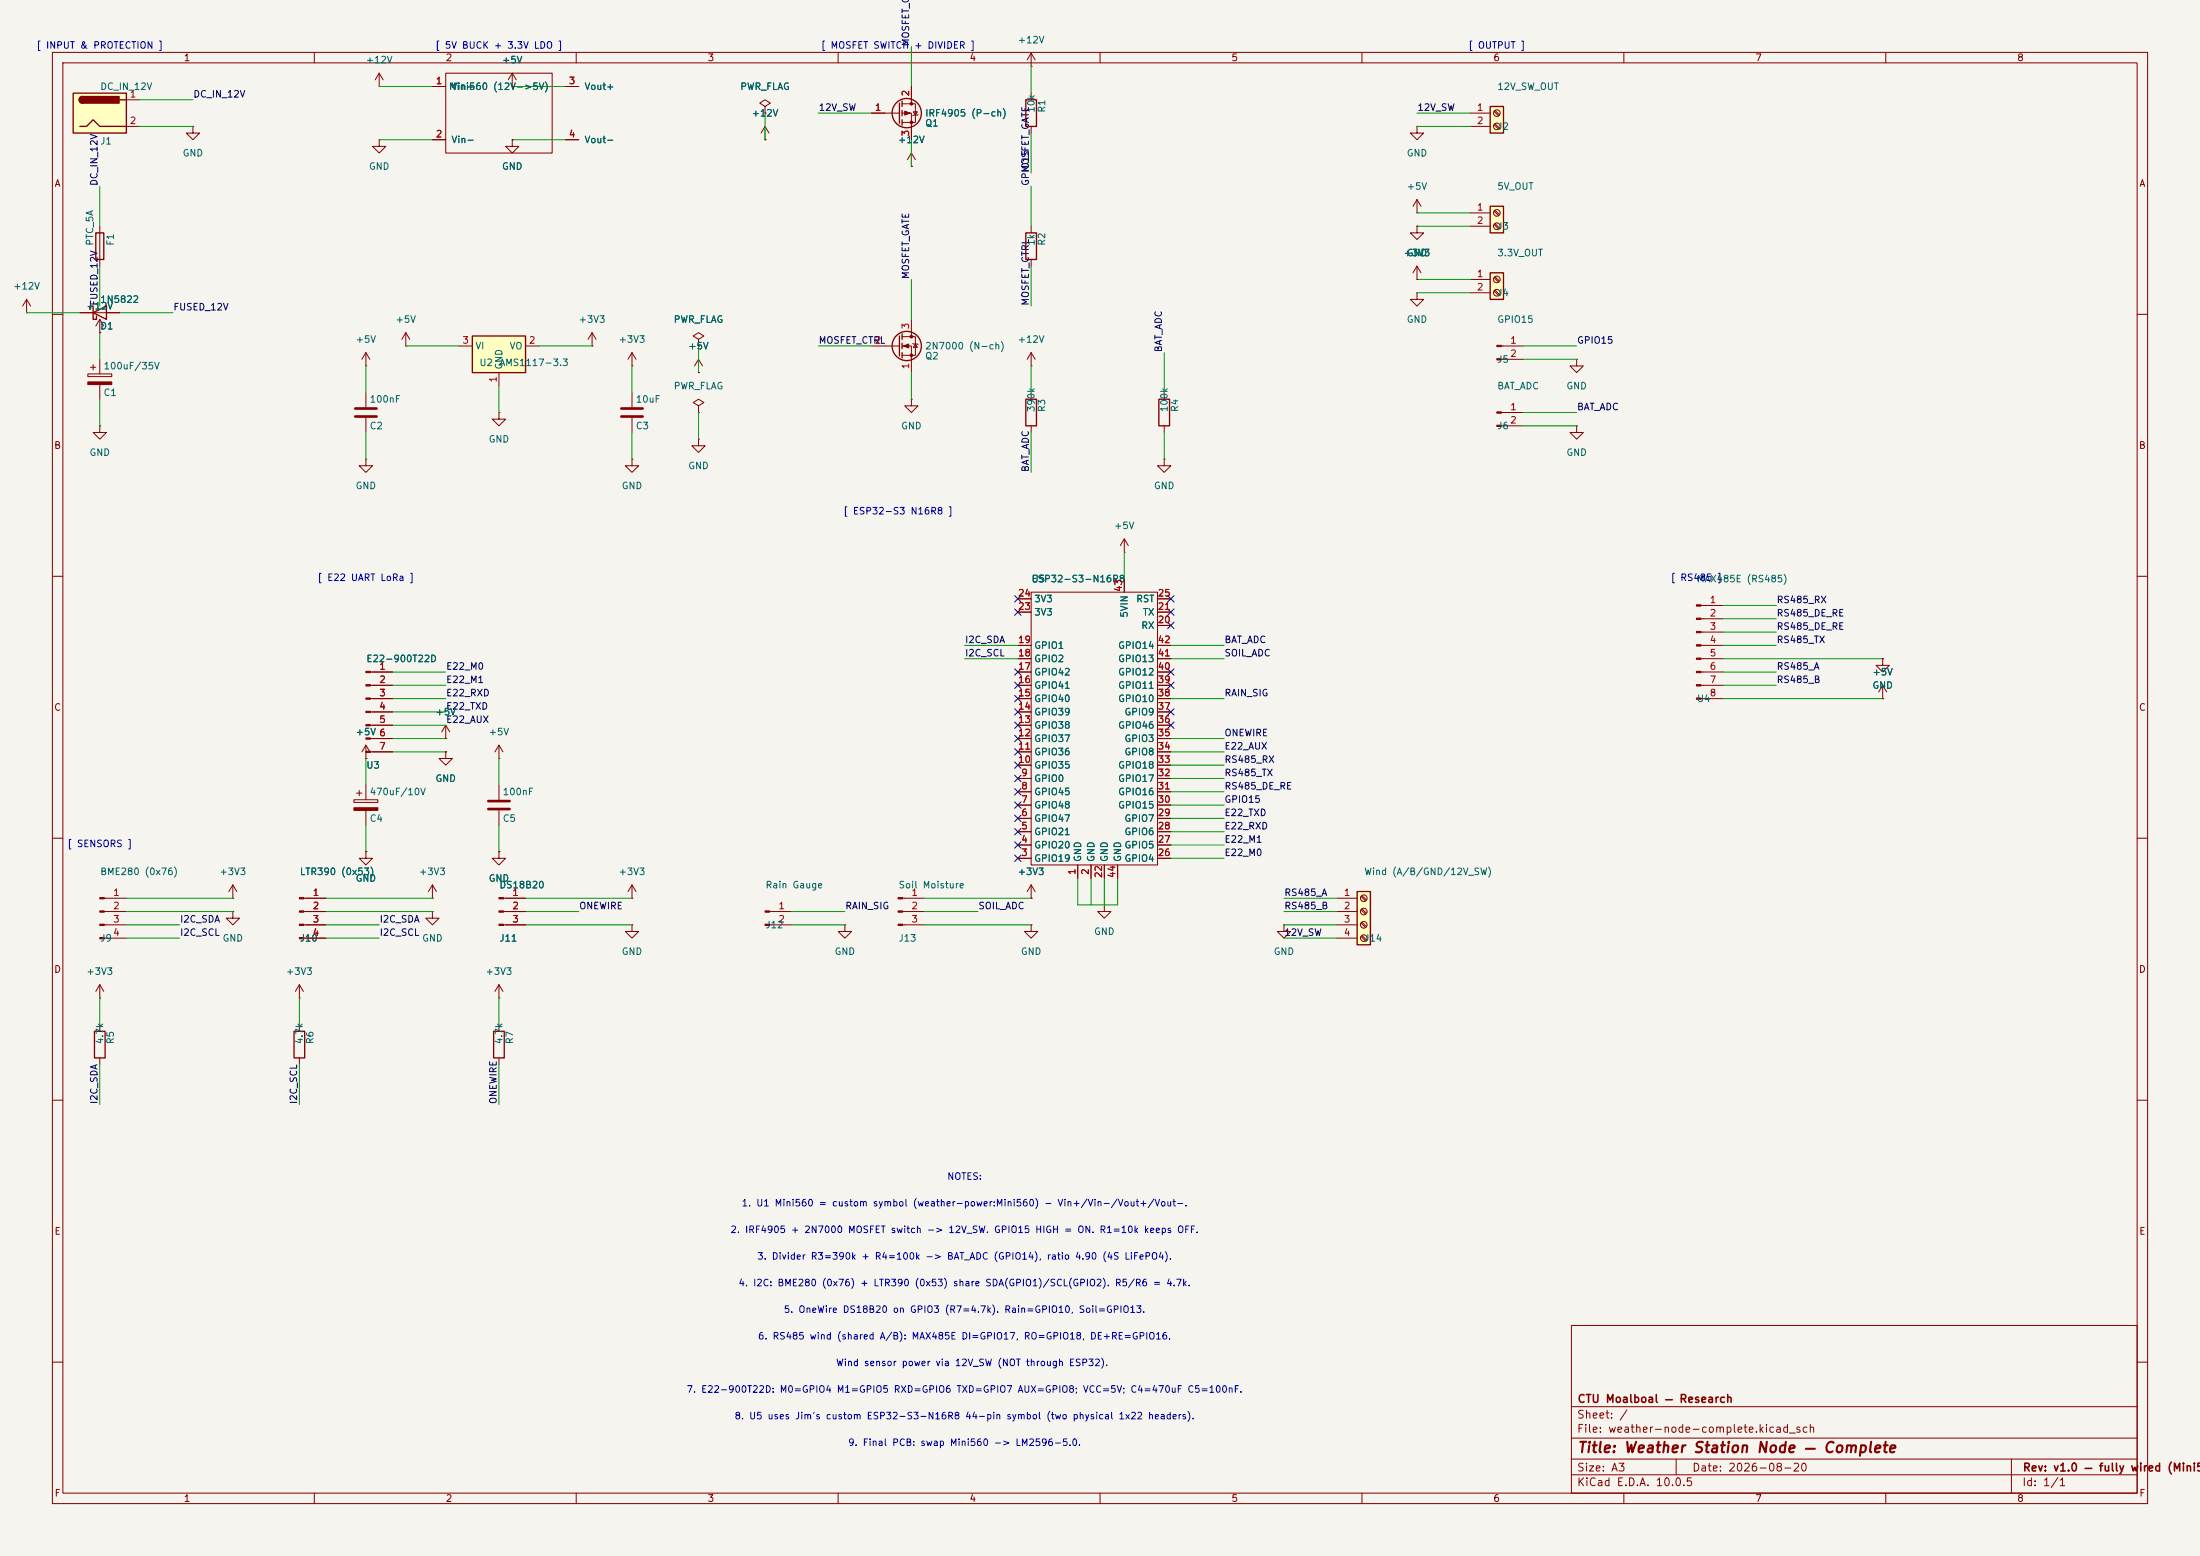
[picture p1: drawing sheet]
<svg xmlns="http://www.w3.org/2000/svg" width="420mm" height="297mm" viewBox="0 0 420 297" stroke-linecap="round" stroke-linejoin="round" font-family="sans-serif">
<path d="M0 0h420v297h-420z" fill="#f5f4ef" stroke="#f5f4ef" stroke-width=".19"/>
<g fill="none" stroke="#840000" stroke-width=".19">
<path d="M10 10h400v277h-400zM12 12h396v273h-396zM60 10v2M72.4 16.5h.1M72.4 14l-.8 1.2M72.4 14l.8 1.2M72.4 14v2.5M97.8 16.5h.1M97.8 14l-.8 1.2M97.8 14l.8 1.2M97.8 14v2.5M110 10v2"/>
<path d="M160 10v2M172.2 19.8h2.6v3.6h-2.6M174 16.5v3.3M210 10v2M260 10v2M310 10v2M360 10v2M72.4 26.7v1.2h1.3l-1.3 1.3-1.3-1.3h1.3M72.4 26.7h.1M97.8 26.7v1.2h1.3l-1.3 1.3-1.3-1.3h1.3M97.8 26.7h.1M146 26.7h.1"/>
<path d="M146 20.3l1.1-.6-1.1-.6-1 .6 1 .6v1.3M146 21.6h.1M146 24.1l-.7 1.3M146 24.1l.8 1.3M146 24.1v2.6M166.4 21.6h5.3M172.2 21.6h1.8v5.1M174 31.8h.1M174 29.2v2.6M174 29.2l-.8 1.3M174 29.2l.8 1.3M174.4 21.3h.7l-.3 .7z"/>
<path d="M175.3 21.8l-1.1 .3M5.1 59.7h.1M5.1 57.2l-.8 1.2M5.1 57.2l.7 1.2M5.1 57.2v2.5M15.2 59.7h7.7M19 43.2v7.6M10 60h2M16.8 71.4h4.5v.5h-4.5zM17.3 70.1h1M17.8 69.6v1M19 63.5h.1"/>
<path d="M19 61v2.5M19 68.6v2.8M19 73.4v2.8M19 61l-.7 1.2M19 61l.8 1.2M120.6 74.9v2.8M120.6 79.8v2.8M166.4 66h5.3M172.2 64.3h2.6v3.5h-2.6M172.2 66h1.8v5.1M174 76.2v1.3h1.3l-1.3 1.2-1.3-1.2h1.3M174 76.2h.1"/>
<path d="M174 61v3.3M174.2 65.5l1.1 .3M174.8 65.7l.3 .6h-.7zM196.8 74.9v1.3M222.2 74.9v1.3M408 60h2M120.6 87.6v1.3h1.3l-1.3 1.3-1.2-1.3h1.2M120.6 87.6h.1M133.3 83.8v1.3h1.3l-1.3 1.3-1.2-1.3h1.2M133.3 83.8h.1M196.8 81.3v1.3M222.2 87.6v1.3h1.3l-1.3 1.3-1.2-1.3h1.2"/>
<path d="M222.2 87.6h.1M222.2 81.3v1.3M10 110h2M214.6 105.4h.1M214.6 102.9l-.7 1.2M214.6 102.9l.8 1.2M214.6 102.9v2.5M408 110h2M10 160h2M408 160h2M10 210h2M408 210h2"/>
<path d="M300 253h108v32h-108zM10 260h2M300 278.5h108M300 274.5h108M300 268.5h108M320 278.5v3M384 278.5v6.5M408 260h2M60 285v2M110 285v2M160 285v2M210 285v2"/>
<path d="M260 285v2M300 281.5h108M310 285v2M360 285v2"/>
</g>
<g fill="none" stroke="#840000" stroke-width=".25">
<path d="M171.7 19.7v3.8M172.2 19.3v1M172.2 21.1v1M172.2 22.9v1M17.1 59.1v-.7h.7v2.6h.6v-.7M17.8 59.7l2.5-1.3v2.6zM18.3 44.5h1.5v5h-1.5zM171.7 64.1v3.8M172.2 63.8v1M172.2 65.5v1M172.2 67.3v1M195.8 76.2h2.1v5.1h-2.1z"/>
<path d="M221.2 76.2h2.1v5.1h-2.1z"/>
<circle cx="173.1" cy="21.6" r="2.79"/>
<circle cx="173.1" cy="66" r="2.79"/>
</g>
<g fill="#840000" stroke="#840000" stroke-width=".19">
<path d="M172.7 21.2l1 .4-1 .4z"/>
<path d="M172.5 66l1-.3v.7z"/>
<path d="M16.8 72.9h4.5v.5h-4.5z"/>
<circle cx="174" cy="19.8" r=".25"/>
<circle cx="174" cy="23.4" r=".25"/>
<circle cx="174" cy="64.3" r=".25"/>
<circle cx="174" cy="67.8" r=".25"/>
</g>
<path d="M118.6 78h4.1M118.6 79.5h4.1" fill="none" stroke="#840000" stroke-width=".51"/>
<path d="M259.1 170.2h2.5v10.1h-2.5z" fill="#ffffc2"/>
<path d="M259.1 170.2h2.5v10.1h-2.5z" fill="none" stroke="#840000" stroke-width=".25"/>
<g fill="none" stroke="#840000" stroke-width=".19">
<path d="M82.5 16.5h2.6M85.1 14h20.3v15.2h-20.3zM107.9 16.5h2.6M36.8 24.1v1.3h1.3l-1.3 1.3-1.2-1.3h1.2M36.8 24.1h.1M82.5 26.7h2.6M107.9 26.7h2.6M255.3 171.5h3.8M255.3 174h3.8M255.3 176.5h3.8M255.3 179.1h3.8M259.8 171.1l.9 .9"/>
<path d="M259.8 173.7l.9 .8M259.8 176.2l.9 .8M259.8 178.7l.9 .9M260 170.9l.9 .9M260 173.5l.9 .8M260 176l.9 .9M260 178.6l.9 .8"/>
<circle cx="260.3" cy="176.5" r=".63"/>
<circle cx="260.3" cy="171.4" r=".63"/>
<circle cx="260.3" cy="174" r=".63"/>
<circle cx="260.3" cy="179.1" r=".63"/>
</g>
<path d="M14 17.8h10.1v7.6h-10.1z" fill="#ffffc2"/>
<path d="M14 17.8h10.1v7.6h-10.1zM15.7 18.4a.64 .64 0 0 0-.6 .7 .64 .64 0 0 0 .6 .6M22.9 19.1h1.2M15.2 24.1h1.3l1.3-1.2 1.2 1.2h5.1M94.2 196.9h2.1v5h-2.1z" fill="none" stroke="#840000" stroke-width=".25"/>
<g fill="#840000" stroke="#840000" stroke-width=".25">
<path d="M15.3 18.6l.4-.2v1.3a.63 .63 0 0 1-.5-.4 .63 .63 0 0 1 .1-.7z"/>
<path d="M15.7 18.4h7v1.3h-7z"/>
</g>
<g fill="none" stroke="#840000" stroke-width=".19">
<path d="M24.1 19.1h2.6M24.1 24.1h2.6M270.5 38.1l-.8 1.3M270.5 38.1l.8 1.3M270.5 38.1v2.5M270.5 43.2v1.3h1.3l-1.3 1.2-1.3-1.2h1.3M270.5 43.2h.1M270.5 40.6h.1M82.5 171.5h.1M82.5 174v1.3h1.3l-1.3 1.2-1.2-1.2h1.2M82.5 174h.1M82.5 168.9l-.7 1.3"/>
<path d="M82.5 168.9l.8 1.3M82.5 168.9v2.6M120.6 171.5h.1M120.6 168.9l-.7 1.3M120.6 168.9l.8 1.3M120.6 168.9v2.6M196.8 176.5v1.3h1.3l-1.3 1.3-1.2-1.3h1.2M196.8 176.5h.1M210.8 172.7v1.3h1.3l-1.3 1.3-1.3-1.3h1.3M210.8 172.7h.1M57.1 190.5h.1M57.1 188l-.7 1.2"/>
<path d="M57.1 188l.8 1.2M57.1 188v2.5M95.2 195.6v1.3M95.2 201.9v1.3"/>
</g>
<path d="M284.5 39.4h2.5v5.1h-2.5z" fill="#ffffc2"/>
<path d="M284.5 39.4h2.5v5.1h-2.5z" fill="none" stroke="#840000" stroke-width=".25"/>
<g fill="none" stroke="#840000" stroke-width=".19">
<path d="M270.5 55.9v1.3h1.3l-1.3 1.2-1.3-1.2h1.3M270.5 55.9h.1M270.5 53.3h.1M270.5 50.8l-.8 1.3M270.5 50.8l.8 1.3M270.5 50.8v2.5M280.7 40.6h3.8M280.7 43.2h3.8M285.2 40.3l.9 .8M285.2 42.8l.9 .9M285.4 40.1l.9 .9M285.4 42.7l.9 .8"/>
<circle cx="285.7" cy="43.2" r=".63"/>
<circle cx="285.7" cy="40.6" r=".63"/>
</g>
<path d="M284.5 52.1h2.5v5.1h-2.5z" fill="#ffffc2"/>
<path d="M284.5 52.1h2.5v5.1h-2.5z" fill="none" stroke="#840000" stroke-width=".25"/>
<g fill="none" stroke="#840000" stroke-width=".19">
<path d="M270.5 24.1v1.3h1.3l-1.3 1.3-1.3-1.3h1.3M270.5 24.1h.1M280.7 53.3h3.8M280.7 55.9h3.8M285.2 53l.9 .8M285.2 55.5l.9 .9M285.4 52.8l.9 .9M285.4 55.4l.9 .8M286.6 66h4.2M286.6 68.6h4.2M286.6 78.7h4.2M301 68.6v1.3h1.3l-1.3 1.2-1.3-1.2h1.3"/>
<path d="M301 68.6h.1M286.6 81.3h4.2M301 81.3v1.3h1.3l-1.3 1.2-1.3-1.2h1.3M301 81.3h.1"/>
<circle cx="285.7" cy="55.9" r=".63"/>
<circle cx="285.7" cy="53.3" r=".63"/>
</g>
<g fill="#840000" stroke="#840000" stroke-width=".19">
<path d="M285.7 65.9h.9v.3h-.9z"/>
<path d="M285.7 68.5h.9v.2h-.9z"/>
<path d="M285.7 78.6h.9v.3h-.9z"/>
<path d="M285.7 81.2h.9v.2h-.9z"/>
</g>
<path d="M284.5 20.3h2.5v5.1h-2.5z" fill="#ffffc2"/>
<path d="M195.8 19.1h2.1v5h-2.1zM284.5 20.3h2.5v5.1h-2.5zM195.8 44.5h2.1v5h-2.1zM18 196.9h2.1v5h-2.1zM56.1 196.9h2.1v5h-2.1z" fill="none" stroke="#840000" stroke-width=".25"/>
<g fill="none" stroke="#840000" stroke-width=".19">
<path d="M196.8 12.7h.1M196.8 10.2v2.5M196.8 17.8v1.3M196.8 10.2l-.7 1.2M196.8 10.2l.8 1.2M196.8 24.1v1.3M280.7 21.6h3.8M280.7 24.1h3.8M285.2 21.3l.9 .8M285.2 23.8l.9 .8M285.4 21.1l.9 .8M285.4 23.6l.9 .9"/>
<path d="M196.8 43.2v1.3M196.8 49.5v1.3M69.8 69.9h.1M69.8 67.3v2.6M69.8 67.3l-.7 1.3M69.8 67.3l.8 1.3M77.5 66h.1M77.5 63.5l-.8 1.3M77.5 63.5l.7 1.3M77.5 63.5v2.5M95.2 78.7v1.3h1.3l-1.3 1.3-1.2-1.3h1.2M95.2 78.7h.1"/>
<path d="M113 66h.1M113 63.5l-.7 1.3M113 63.5l.8 1.3M113 63.5v2.5M120.6 69.9h.1M120.6 67.3l-.7 1.3M120.6 67.3l.8 1.3M120.6 67.3v2.6M133.3 64.8l1.1-.7-1.1-.6-1 .6 1 .7v1.2M133.3 66h.1M133.3 71.1h.1M133.3 77.5l1.1-.7-1.1-.6-1 .6 1 .7v1.2"/>
<path d="M133.3 78.7h.1M133.3 68.6l-.7 1.3M133.3 68.6l.8 1.3M133.3 68.6v2.5M196.8 69.9h.1M196.8 67.3v2.6M196.8 67.3l-.7 1.3M196.8 67.3l.8 1.3M19 81.3v1.3h1.3l-1.3 1.2-1.2-1.2h1.2M19 81.3h.1M69.8 87.6v1.3h1.3l-1.3 1.3-1.2-1.3h1.2M69.8 87.6h.1"/>
<path d="M194.3 116.8h2.5M194.3 114.3h2.5M196.8 113h24.2v52.1h-24.2zM214.6 110.5v2.5M221 119.4h2.5M221 116.8h2.5M221 114.3h2.5M70.7 128.3h4.2M70.7 130.8h4.2M70.7 133.4h4.2M70.7 135.9h4.2M70.7 138.4h4.2"/>
<path d="M85.1 138.4l-.8 1.3M85.1 138.4l.8 1.3M85.1 138.4v2.6M194.3 128.3h2.5M194.3 130.8h2.5M194.3 133.4h2.5M194.3 135.9h2.5M194.3 138.4h2.5M194.3 125.7h2.5M194.3 123.2h2.5M221 128.3h2.5M221 130.8h2.5"/>
<path d="M221 133.4h2.5M221 135.9h2.5M221 138.4h2.5M221 125.7h2.5M221 123.2h2.5M359.4 133.4h.1M359.4 125.7v1.3h1.3l-1.3 1.3-1.3-1.3h1.3M359.4 125.7h.1M359.4 130.8l-.8 1.3M359.4 130.8l.8 1.3M359.4 130.8v2.6M67.6 152.7h4.5v.5h-4.5z"/>
<path d="M68.1 151.4h1M68.6 150.9v1M69.8 144.8h.1M69.8 142.2v2.6M69.8 149.9v2.8M69.8 154.7v2.8M69.8 142.2l-.7 1.3M69.8 142.2l.8 1.3M70.7 141h4.2M70.7 143.5h4.2M85.1 141h.1M85.1 143.5v1.3h1.3l-1.3 1.3-1.3-1.3h1.3"/>
<path d="M85.1 143.5h.1M95.2 144.8h.1M95.2 142.2l-.7 1.3M95.2 142.2l.8 1.3M95.2 142.2v2.6M95.2 149.9v2.8M95.2 154.7v2.8M194.3 141h2.5M194.3 143.5h2.5M194.3 158.8h2.5M194.3 156.2h2.5M194.3 153.7h2.5"/>
<path d="M194.3 151.1h2.5M194.3 148.6h2.5M194.3 146.1h2.5M221 141h2.5M221 143.5h2.5M221 158.8h2.5M221 156.2h2.5M221 153.7h2.5M221 151.1h2.5M221 148.6h2.5M221 146.1h2.5M19.9 171.5h4.2"/>
<path d="M19.9 174h4.2M19.9 176.5h4.2M19.9 179.1h4.2M44.4 171.5h.1M44.4 168.9l-.7 1.3M44.4 168.9l.8 1.3M44.4 168.9v2.6M58 171.5h4.2M58 174h4.2M58 176.5h4.2M58 179.1h4.2M69.8 162.6v1.2h1.3l-1.3 1.3-1.2-1.3h1.2"/>
<path d="M69.8 162.6h.1M95.2 162.6v1.2h1.3l-1.3 1.3-1.2-1.3h1.2M95.2 162.6h.1M96.1 171.5h4.2M96.1 174h4.2M96.1 176.5h4.2M120.6 176.5v1.3h1.3l-1.3 1.3-1.2-1.3h1.2M120.6 176.5h.1M146.9 174h4.2M146.9 176.5h4.2M161.3 176.5v1.3h1.3l-1.3 1.3-1.3-1.3h1.3M161.3 176.5h.1"/>
<path d="M172.3 171.5h4.2M172.3 174h4.2M172.3 176.5h4.2M194.3 163.8h2.5M194.3 161.3h2.5M196.8 171.5h.1M196.8 168.9v2.6M196.8 168.9l-.7 1.3M196.8 168.9l.8 1.3M205.7 165.1v2.5M208.3 165.1v2.5M210.8 165.1v2.5"/>
<path d="M213.4 165.1v2.5M221 163.8h2.5M221 161.3h2.5M245.1 176.5v1.3h1.3l-1.3 1.3-1.3-1.3h1.3M245.1 176.5h.1M19 190.5h.1M19 188l-.7 1.2M19 188l.8 1.2M19 188v2.5M19 195.6v1.3M57.1 195.6v1.3M19 201.9v1.3"/>
<path d="M57.1 201.9v1.3"/>
<circle cx="285.7" cy="21.6" r=".63"/>
<circle cx="285.7" cy="24.1" r=".63"/>
</g>
<g fill="#840000" stroke="#840000" stroke-width=".19">
<path d="M95.2 171.3h.9v.3h-.9z"/>
<path d="M95.2 173.9h.9v.2h-.9z"/>
<path d="M95.2 176.4h.9v.3h-.9z"/>
<path d="M171.4 171.3h.9v.3h-.9z"/>
<path d="M171.4 173.9h.9v.2h-.9z"/>
<path d="M171.4 176.4h.9v.3h-.9z"/>
<path d="M146 173.9h.9v.2h-.9z"/>
<path d="M146 176.4h.9v.3h-.9z"/>
<path d="M57.1 171.3h.9v.3h-.9z"/>
<path d="M57.1 173.9h.9v.2h-.9z"/>
<path d="M57.1 176.4h.9v.3h-.9z"/>
<path d="M57.1 178.9h.9v.3h-.9z"/>
<path d="M67.6 154.2h4.5v.5h-4.5z"/>
<path d="M19 171.3h.9v.3h-.9z"/>
<path d="M19 173.9h.9v.2h-.9z"/>
<path d="M19 176.4h.9v.3h-.9z"/>
<path d="M19 178.9h.9v.3h-.9z"/>
<path d="M69.8 128.1h.9v.3h-.9z"/>
<path d="M69.8 130.7h.9v.2h-.9z"/>
<path d="M69.8 133.2h.9v.3h-.9z"/>
<path d="M69.8 135.8h.9v.2h-.9z"/>
<path d="M69.8 138.3h.9v.3h-.9z"/>
<path d="M69.8 140.8h.9v.3h-.9z"/>
<path d="M69.8 143.4h.9v.2h-.9z"/>
</g>
<path d="M93.2 152.9h4.1M93.2 154.4h4.1" fill="none" stroke="#840000" stroke-width=".51"/>
<path d="M90.2 64.1h10.1v7h-10.1z" fill="#ffffc2"/>
<path d="M90.2 64.1h10.1v7h-10.1z" fill="none" stroke="#840000" stroke-width=".25"/>
<g fill="none" stroke="#840000" stroke-width=".19">
<path d="M82.5 16.5h2.6M97.8 16.5h.1M107.9 16.5h2.6M174 16.5v2.6M82.5 26.7h2.6M97.8 26.7h.1M107.9 26.7h2.6M146 21.6h.1M146 26.7h.1M166.4 21.6h2.5M174 31.8h.1M174 24.1v2.6"/>
<path d="M15.2 59.7h2.6M20.3 59.7h2.6M270.5 53.3h.1M270.5 43.2h.1M19 63.5h.1M69.8 74.9v2.8M69.8 79.8v2.8M87.6 66h2.6M95.2 71.1v2.6M100.3 66h2.6M133.3 71.1h.1M133.3 66h.1"/>
<path d="M194.3 116.8h2.5M194.3 114.3h2.5M214.6 110.5v2.5M221 119.4h2.5M221 116.8h2.5M221 114.3h2.5M324.7 115.6h4.2M324.7 118.1h4.2M71.1 128.3h3.8M71.1 130.8h3.8M71.1 133.4h3.8M71.1 135.9h3.8"/>
<path d="M71.1 138.4h3.8M194.3 123.2h2.5M194.3 125.7h2.5M194.3 128.3h2.5M194.3 130.8h2.5M194.3 133.4h2.5M194.3 135.9h2.5M194.3 138.4h2.5M221 123.2h2.5M221 125.7h2.5M221 128.3h2.5M221 130.8h2.5"/>
<path d="M221 133.4h2.5M221 135.9h2.5M221 138.4h2.5M324.7 120.7h4.2M324.7 123.2h4.2M324.7 125.7h4.2M324.7 128.3h4.2M324.7 130.8h4.2M324.7 133.4h4.2M359.4 125.7h.1M359.4 133.4h.1M69.8 144.8h.1"/>
<path d="M71.1 141h3.8M71.1 143.5h3.8M85.1 141h.1M85.1 143.5h.1M194.3 141h2.5M194.3 143.5h2.5M194.3 158.8h2.5M194.3 156.2h2.5M194.3 153.7h2.5M194.3 151.1h2.5M194.3 148.6h2.5M194.3 146.1h2.5"/>
<path d="M221 141h2.5M221 143.5h2.5M221 158.8h2.5M221 156.2h2.5M221 153.7h2.5M221 151.1h2.5M221 148.6h2.5M221 146.1h2.5M44.4 174v1.3h1.3l-1.3 1.2-1.2-1.2h1.2M44.4 174h.1M58.4 171.5h3.8M58.4 174h3.8"/>
<path d="M58.4 176.5h3.8M58.4 179.1h3.8M69.8 162.6h.1M95.2 162.6h.1M96.5 171.5h3.8M96.5 174h3.8M96.5 176.5h3.8M194.3 163.8h2.5M194.3 161.3h2.5M196.8 171.5h.1M205.7 165.1v2.5M208.3 165.1v2.5"/>
<path d="M210.8 165.1v2.5M213.4 165.1v2.5M221 163.8h2.5M221 161.3h2.5M95.2 190.5h.1M95.2 188v2.5M95.2 188l-.7 1.2M95.2 188l.8 1.2"/>
</g>
<g fill="#840000" stroke="#840000" stroke-width=".19">
<path d="M323.8 115.4h.9v.3h-.9z"/>
<path d="M323.8 118h.9v.2h-.9z"/>
<path d="M323.8 120.5h.9v.3h-.9z"/>
<path d="M323.8 123.1h.9v.2h-.9z"/>
<path d="M323.8 125.6h.9v.3h-.9z"/>
<path d="M323.8 128.1h.9v.3h-.9z"/>
<path d="M323.8 130.7h.9v.2h-.9z"/>
<path d="M323.8 133.2h.9v.3h-.9z"/>
</g>
<path d="M67.8 78h4.1M67.8 79.5h4.1" fill="none" stroke="#840000" stroke-width=".51"/>
<g fill="none" stroke="#009600" stroke-width=".19">
<path d="M26.7 19.1h10.1M72.4 16.5h10.1M97.8 16.5h10.1M174 8.9v7.6M196.8 12.7v5.1M19 35.6v7.6M26.7 24.1h10.1M72.4 26.7h10.1M97.8 26.7h10.1M146 21.6v5.1M156.2 21.6h10.2M174 26.7v5.1"/>
<path d="M196.8 25.4v7.6M196.8 35.6v7.6M270.5 24.1h10.2M270.5 21.6h10.2M5.1 59.7h10.1M19 50.8v7.6M22.9 59.7h10.1M174 53.3v7.7M196.8 50.8v7.6M270.5 40.6h10.2M270.5 43.2h10.2M270.5 53.3h10.2"/>
<path d="M270.5 55.9h10.2M19 63.5v5.1M19 76.2v5.1M69.8 69.9v5M77.5 66h10.1M95.2 73.7v5M102.9 66h10.1M120.6 69.9v5M133.3 66v5.1M133.3 78.7v5.1M156.2 66h10.2M174 71.1v5.1"/>
<path d="M196.8 69.9v5M222.2 67.3v7.6M290.8 66h10.2M290.8 78.7h10.2M290.8 68.6h10.2M69.8 82.6v5M120.6 82.6v5M196.8 82.6v7.6M222.2 82.6v5M290.8 81.3h10.2M214.6 105.4v5.1M328.9 115.6h10.2"/>
<path d="M328.9 118.1h10.2M74.9 130.8h10.2M74.9 128.3h10.2M74.9 133.4h10.2M74.9 138.4h10.2M74.9 135.9h10.2M184.1 125.7h10.2M184.1 123.2h10.2M223.5 125.7h10.2M223.5 123.2h10.2M223.5 133.4h10.2M328.9 130.8h10.2"/>
<path d="M328.9 120.7h10.2M328.9 125.7h30.5M328.9 128.3h10.2M328.9 123.2h10.2M328.9 133.4h30.5M69.8 144.8v5.1M69.8 157.5v5.1M74.9 143.5h10.2M74.9 141h10.2M95.2 144.8v5.1M95.2 157.5v5.1M223.5 146.1h10.2"/>
<path d="M223.5 148.6h10.2M223.5 143.5h10.2M223.5 156.2h10.2M223.5 153.7h10.2M223.5 158.8h10.2M223.5 141h10.2M223.5 151.1h10.2M24.1 171.5h20.3M24.1 174h20.3M24.1 176.5h10.2M24.1 179.1h10.2M62.2 171.5h20.3"/>
<path d="M62.2 174h20.3M62.2 176.5h10.2M62.2 179.1h10.2M100.3 171.5h20.3M100.3 174h10.2M100.3 176.5h20.3M151.1 174h10.2M151.1 176.5h10.2M176.5 171.5h20.3M176.5 174h10.2M176.5 176.5h20.3M205.7 167.6v5.1h7.7v-5.1"/>
<path d="M208.3 167.6v5.1M210.8 167.6v5.1M223.5 161.3h10.2M223.5 163.8h10.2M245.1 171.5h10.2M245.1 174h10.2M245.1 176.5h10.2M245.1 179.1h10.2M19 190.5v5.1M57.1 190.5v5.1M95.2 190.5v5.1M19 203.2v7.6"/>
<path d="M57.1 203.2v7.6M95.2 203.2v7.6"/>
</g>
<g fill="none" stroke="#000084" stroke-width=".19">
<path d="M193.7 113.7l1.2 1.2M193.7 116.2l1.2 1.2M194.9 113.7l-1.2 1.2M194.9 116.2l-1.2 1.2M222.9 113.7l1.2 1.2M222.9 118.8l1.2 1.2M222.9 116.2l1.2 1.2M224.1 116.2l-1.2 1.2M224.1 118.8l-1.2 1.2M224.1 113.7l-1.2 1.2M193.7 137.8l1.2 1.2M193.7 135.3l1.2 1.2"/>
<path d="M193.7 132.7l1.2 1.3M193.7 130.2l1.2 1.2M193.7 127.7l1.2 1.2M194.9 137.8l-1.2 1.2M194.9 135.3l-1.2 1.2M194.9 132.7l-1.2 1.3M194.9 130.2l-1.2 1.2M194.9 127.7l-1.2 1.2M222.9 127.7l1.2 1.2M222.9 137.8l1.2 1.2M222.9 135.3l1.2 1.2M222.9 130.2l1.2 1.2"/>
<path d="M224.1 127.7l-1.2 1.2M224.1 137.8l-1.2 1.2M224.1 135.3l-1.2 1.2M224.1 130.2l-1.2 1.2M193.7 145.4l1.2 1.3M193.7 158.1l1.2 1.3M193.7 155.6l1.2 1.2M193.7 153.1l1.2 1.2M193.7 150.5l1.2 1.2M193.7 148l1.2 1.2M193.7 142.9l1.2 1.2M193.7 140.4l1.2 1.2"/>
<path d="M194.9 145.4l-1.2 1.3M194.9 158.1l-1.2 1.3M194.9 155.6l-1.2 1.2M194.9 153.1l-1.2 1.2M194.9 150.5l-1.2 1.2M194.9 148l-1.2 1.2M194.9 142.9l-1.2 1.2M194.9 140.4l-1.2 1.2M193.7 160.7l1.2 1.2M193.7 163.2l1.2 1.2M194.9 160.7l-1.2 1.2M194.9 163.2l-1.2 1.2"/>
</g>
<text font-size="2" fill="#840000" x="301" y="277.8">Title: Weather Station Node — Complete</text>
<g font-size="1.5" fill="#840000">
<text x="301" y="268.1">CTU Moalboal — Research</text>
<text x="300.9" y="273.8">File: weather-node-complete.kicad_sch</text>
<text x="300.9" y="271.1">Sheet: /</text>
<text x="300.9" y="281.2">Size: A3</text>
<text x="322.9" y="281.2">Date: 2026-08-20</text>
<text x="386" y="281.2">Rev: v1.0 — fully wired (Mini56</text>
<text x="300.9" y="284">KiCad E.D.A. 10.0.5</text>
<text x="385.9" y="284">Id: 1/1</text>
</g>
<g font-size="1.3" fill="#0000c2">
<text x="6.9" y="9.6">[ INPUT &amp; PROTECTION ]</text>
<text x="83" y="9.6">[ 5V BUCK + 3.3V LDO ]</text>
<text x="156.6" y="9.6">[ MOSFET SWITCH</text>
<text x="174.4" y="9.6">+ DIVIDER ]</text>
<text x="280.2" y="9.6">[ OUTPUT ]</text>
<text x="160.9" y="98.5">[ ESP32-S3 N16R8 ]</text>
<text x="60.5" y="111.2">[ E22 UART LoRa ]</text>
<text x="318.9" y="111.2">[ RS485 ]</text>
<text x="12.8" y="162">[ SENSORS ]</text>
<text x="180.7" y="225.5">NOTES:</text>
<text x="141.5" y="230.6">1. U1 Mini560 = custom symbol (weather-power:Mini560) - Vin+/Vin-/Vout+/Vout-.</text>
<text x="139.3" y="235.7">2. IRF4905 + 2N7000 MOSFET switch -&gt; 12V_SW. GPIO15 HIGH = ON. R1=10k keeps OFF.</text>
<text x="140.9" y="245.8">4. I2C: BME280 (0x76) + LTR390 (0x53) share SDA(GPIO1)/SCL(GPIO2). R5/R6 = 4.7k.</text>
<text x="144.4" y="240.7">3. Divider R3=390k + R4=100k -&gt; BAT_ADC (GPIO14), ratio 4.90 (4S LiFePO4).</text>
<text x="149.5" y="250.9">5. OneWire DS18B20 on GPIO3 (R7=4.7k). Rain=GPIO10, Soil=GPIO13.</text>
<text x="144.6" y="256">6. RS485 wind (shared A/B): MAX485E DI=GPIO17, RO=GPIO18, DE+RE=GPIO16.</text>
<text x="159.5" y="261.1">Wind sensor power via 12V_SW (NOT through ESP32).</text>
<text x="131" y="266.1">7. E22-900T22D: M0=GPIO4 M1=GPIO5 RXD=GPIO6 TXD=GPIO7 AUX=GPIO8; VCC=5V; C4=470uF C5=100nF.</text>
<text x="140.1" y="271.2">8. U5 uses Jim's custom ESP32-S3-N16R8 44-pin symbol (two physical 1x22 headers).</text>
<text x="161.8" y="276.3">9. Final PCB: swap Mini560 -&gt; LM2596-5.0.</text>
</g>
<g font-size="1.3" fill="#840000">
<text x="35" y="12">1</text>
<text x="85" y="12">2</text>
<text x="135" y="12">3</text>
<text x="185" y="12">4</text>
<text x="235" y="12">5</text>
<text x="285" y="12">6</text>
<text x="335" y="12">7</text>
<text x="385" y="12">8</text>
<text x="10.3" y="36">A</text>
<text x="408.3" y="36">A</text>
<text x="10.2" y="86">B</text>
<text x="408.2" y="86">B</text>
<text x="10.2" y="136">C</text>
<text x="408.2" y="136">C</text>
<text x="10.2" y="186">D</text>
<text x="408.2" y="186">D</text>
<text x="10.3" y="236">E</text>
<text x="408.3" y="236">E</text>
<text x="10.3" y="286">F</text>
<text x="35" y="287">1</text>
<text x="85" y="287">2</text>
<text x="135" y="287">3</text>
<text x="185" y="287">4</text>
<text x="235" y="287">5</text>
<text x="285" y="287">6</text>
<text x="335" y="287">7</text>
<text x="385" y="287">8</text>
<text x="408.3" y="286">F</text>
</g>
<g font-size="1.3" fill="#0f0f0f">
<text x="173.9" y="8.9" transform="rotate(-90 173.9 8.9)">MOSFET_GA</text>
<text x="36.8" y="18.9">DC_IN_12V</text>
<text x="156.2" y="21.5">12V_SW</text>
<text x="270.5" y="21.5">12V_SW</text>
<text x="18.9" y="35.6" transform="rotate(-90 18.9 35.6)">DC_IN_12V</text>
<text x="196.7" y="35.6" transform="rotate(-90 196.7 35.6)">GPIO15</text>
<text x="196.7" y="33" transform="rotate(-90 196.7 33)">MOSFET_GATE</text>
<text x="173.9" y="53.4" transform="rotate(-90 173.9 53.4)">MOSFET_GATE</text>
<text x="18.9" y="58.4" transform="rotate(-90 18.9 58.4)">FUSED_12V</text>
<text x="33" y="59.6">FUSED_12V</text>
<text x="196.7" y="58.4" transform="rotate(-90 196.7 58.4)">MOSFET_CTRL</text>
<text x="156.2" y="65.9">MOSFET_CTRL</text>
<text x="301" y="65.9">GPIO15</text>
<text x="222.1" y="67.3" transform="rotate(-90 222.1 67.3)">BAT_ADC</text>
<text x="301" y="78.6">BAT_ADC</text>
<text x="196.7" y="90.2" transform="rotate(-90 196.7 90.2)">BAT_ADC</text>
<text x="339.1" y="115.4">RS485_RX</text>
<text x="339.1" y="118">RS485_DE_RE</text>
<text x="184.1" y="123.1">I2C_SDA</text>
<text x="184.1" y="125.6">I2C_SCL</text>
<text x="233.7" y="123.1">BAT_ADC</text>
<text x="233.7" y="125.6">SOIL_ADC</text>
<text x="339.1" y="123.1">RS485_TX</text>
<text x="339.1" y="120.5">RS485_DE_RE</text>
<text x="85.1" y="130.7">E22_M1</text>
<text x="85.1" y="128.1">E22_M0</text>
<text x="339.1" y="130.7">RS485_B</text>
<text x="339.1" y="128.1">RS485_A</text>
<text x="85.1" y="135.8">E22_TXD</text>
<text x="85.1" y="133.2">E22_RXD</text>
<text x="233.7" y="133.2">RAIN_SIG</text>
<text x="85.1" y="138.3">E22_AUX</text>
<text x="233.7" y="140.8">ONEWIRE</text>
<text x="233.7" y="143.4">E22_AUX</text>
<text x="233.7" y="148.5">RS485_TX</text>
<text x="233.7" y="145.9">RS485_RX</text>
<text x="233.7" y="151">RS485_DE_RE</text>
<text x="233.7" y="153.5">GPIO15</text>
<text x="233.7" y="156.1">E22_TXD</text>
<text x="233.7" y="161.2">E22_M1</text>
<text x="233.7" y="158.6">E22_RXD</text>
<text x="233.7" y="163.7">E22_M0</text>
<text x="110.5" y="173.9">ONEWIRE</text>
<text x="161.3" y="173.9">RAIN_SIG</text>
<text x="186.7" y="173.9">SOIL_ADC</text>
<text x="245.1" y="173.9">RS485_B</text>
<text x="245.1" y="171.3">RS485_A</text>
<text x="34.3" y="178.9">I2C_SCL</text>
<text x="34.3" y="176.4">I2C_SDA</text>
<text x="72.4" y="176.4">I2C_SDA</text>
<text x="72.4" y="178.9">I2C_SCL</text>
<text x="245.1" y="178.9">12V_SW</text>
<text x="18.9" y="210.8" transform="rotate(-90 18.9 210.8)">I2C_SDA</text>
<text x="57" y="210.8" transform="rotate(-90 57 210.8)">I2C_SCL</text>
<text x="95.1" y="210.8" transform="rotate(-90 95.1 210.8)">ONEWIRE</text>
</g>
<g font-size="1.3" fill="#006464">
<text x="194.2" y="8.6">+12V</text>
<text x="19" y="17.5">DC_IN_12V</text>
<text x="69.7" y="12.4">+12V</text>
<text x="85.6" y="17.5">Mini560 (12V-&gt;5V)</text>
<text x="86.1" y="17.5">Vin+</text>
<text x="95.7" y="12.4">+5V</text>
<text x="111.5" y="17.5">Vout+</text>
<text x="141.2" y="17.5">PWR_FLAG</text>
<text x="285.7" y="17.5">12V_SW_OUT</text>
<text x="143.4" y="22.6">+12V</text>
<text x="176.5" y="22.6">IRF4905 (P-ch)</text>
<text x="197.8" y="21.6" transform="rotate(-90 197.8 21.6)">10k</text>
<text x="199.8" y="21.6" transform="rotate(-90 199.8 21.6)">R1</text>
<text x="19" y="27.9">J1</text>
<text x="86.1" y="27.6">Vin-</text>
<text x="111.5" y="27.6">Vout-</text>
<text x="171.3" y="27.6">+12V</text>
<text x="176.5" y="24.5">Q1</text>
<text x="285.7" y="25.1">J2</text>
<text x="34.8" y="30.2">GND</text>
<text x="70.3" y="32.7">GND</text>
<text x="95.7" y="32.7">GND</text>
<text x="268.4" y="30.2">GND</text>
<text x="268.4" y="36.5">+5V</text>
<text x="285.7" y="36.5">5V_OUT</text>
<text x="18.1" y="47" transform="rotate(-90 18.1 47)">PTC_5A</text>
<text x="22" y="47" transform="rotate(-90 22 47)">F1</text>
<text x="197.8" y="47" transform="rotate(-90 197.8 47)">1k</text>
<text x="199.8" y="47" transform="rotate(-90 199.8 47)">R2</text>
<text x="285.7" y="44.1">J3</text>
<text x="267.8" y="49.2">+3V3</text>
<text x="268.4" y="49.2">GND</text>
<text x="285.7" y="49.2">3.3V_OUT</text>
<text x="2.4" y="55.6">+12V</text>
<text x="16.4" y="59.4">+12V</text>
<text x="19" y="58.1">1N5822</text>
<text x="285.7" y="56.8">J4</text>
<text x="19" y="63.2">D1</text>
<text x="67.8" y="65.7">+5V</text>
<text x="75.4" y="61.9">+5V</text>
<text x="110.4" y="61.9">+3V3</text>
<text x="118" y="65.7">+3V3</text>
<text x="128.5" y="61.9">PWR_FLAG</text>
<text x="194.2" y="65.7">+12V</text>
<text x="268.4" y="61.9">GND</text>
<text x="285.7" y="61.9">GPIO15</text>
<text x="19.7" y="70.8">100uF/35V</text>
<text x="90.7" y="67">VI</text>
<text x="91.4" y="70.2">U2</text>
<text x="95.2" y="70.2">AMS1117-3.3</text>
<text x="96.2" y="70.6" transform="rotate(-90 96.2 70.6)">GND</text>
<text x="97.2" y="67">VO</text>
<text x="131.3" y="67">+5V</text>
<text x="176.5" y="68.9">Q2</text>
<text x="176.5" y="67">2N7000 (N-ch)</text>
<text x="285.7" y="69.5">J5</text>
<text x="19.7" y="75.9">C1</text>
<text x="70.5" y="77.2">100nF</text>
<text x="121.3" y="77.2">10uF</text>
<text x="128.5" y="74.6">PWR_FLAG</text>
<text x="285.7" y="74.6">BAT_ADC</text>
<text x="298.9" y="74.6">GND</text>
<text x="70.5" y="82.2">C2</text>
<text x="121.3" y="82.2">C3</text>
<text x="171.9" y="82.2">GND</text>
<text x="197.8" y="78.8" transform="rotate(-90 197.8 78.8)">390k</text>
<text x="199.8" y="78.8" transform="rotate(-90 199.8 78.8)">R3</text>
<text x="223.2" y="78.8" transform="rotate(-90 223.2 78.8)">100k</text>
<text x="225.2" y="78.8" transform="rotate(-90 225.2 78.8)">R4</text>
<text x="285.7" y="82.2">J6</text>
<text x="17" y="87.3">GND</text>
<text x="93.2" y="84.8">GND</text>
<text x="131.3" y="89.9">GND</text>
<text x="298.9" y="87.3">GND</text>
<text x="67.8" y="93.7">GND</text>
<text x="118.6" y="93.7">GND</text>
<text x="220.2" y="93.7">GND</text>
<text x="212.6" y="101.3">+5V</text>
<text x="196.8" y="111.5">U5</text>
<text x="196.8" y="111.5">ESP32-S3-N16R8</text>
<text x="323.8" y="111.5">MAX485E (RS485)</text>
<text x="197.3" y="117.8">3V3</text>
<text x="197.3" y="115.3">3V3</text>
<text x="215.6" y="118" transform="rotate(-90 215.6 118)">5VIN</text>
<text x="216.8" y="115.3">RST</text>
<text x="218.1" y="117.8">TX</text>
<text x="197.3" y="124.2">GPIO1</text>
<text x="213.4" y="124.2">GPIO14</text>
<text x="217.8" y="120.3">RX</text>
<text x="69.8" y="126.7">E22-900T22D</text>
<text x="197.3" y="131.8">GPIO41</text>
<text x="197.3" y="129.2">GPIO42</text>
<text x="197.3" y="126.7">GPIO2</text>
<text x="213.4" y="131.8">GPIO11</text>
<text x="213.4" y="129.2">GPIO12</text>
<text x="213.4" y="126.7">GPIO13</text>
<text x="357.3" y="129.2">+5V</text>
<text x="357.3" y="131.8">GND</text>
<text x="83" y="136.9">+5V</text>
<text x="197.3" y="136.9">GPIO39</text>
<text x="197.3" y="134.3">GPIO40</text>
<text x="213.4" y="134.3">GPIO10</text>
<text x="214.6" y="136.9">GPIO9</text>
<text x="323.8" y="134.3">U4</text>
<text x="67.8" y="140.7">+5V 6</text>
<text x="93.2" y="140.7">+5V</text>
<text x="197.3" y="141.9">GPIO37</text>
<text x="197.3" y="139.4">GPIO38</text>
<text x="213.4" y="139.4">GPIO46</text>
<text x="214.6" y="141.9">GPIO3</text>
<text x="69.8" y="147">U3</text>
<text x="83" y="149.6">GND</text>
<text x="197.3" y="149.6">GPIO0</text>
<text x="197.3" y="147">GPIO35</text>
<text x="197.3" y="144.5">GPIO36</text>
<text x="213.4" y="149.6">GPIO17</text>
<text x="213.4" y="147">GPIO18</text>
<text x="214.6" y="144.5">GPIO8</text>
<text x="70.5" y="152.1">470uF/10V</text>
<text x="95.9" y="152.1">100nF</text>
<text x="197.3" y="154.6">GPIO48</text>
<text x="197.3" y="152.1">GPIO45</text>
<text x="213.4" y="154.6">GPIO15</text>
<text x="213.4" y="152.1">GPIO16</text>
<text x="70.5" y="157.2">C4</text>
<text x="95.9" y="157.2">C5</text>
<text x="197.3" y="159.7">GPIO21</text>
<text x="197.3" y="157.2">GPIO47</text>
<text x="214.6" y="159.7">GPIO6</text>
<text x="214.6" y="157.2">GPIO7</text>
<text x="19" y="167.3">BME280 (0x76)</text>
<text x="41.8" y="167.3">+3V3</text>
<text x="57.1" y="167.3">LTR390 (0x53)</text>
<text x="79.9" y="167.3">+3V3</text>
<text x="118" y="167.3">+3V3</text>
<text x="194.2" y="167.3">+3V3</text>
<text x="197.3" y="164.8">GPIO19</text>
<text x="197.3" y="162.3">GPIO20</text>
<text x="206.7" y="164.6" transform="rotate(-90 206.7 164.6)">GND</text>
<text x="209.2" y="164.6" transform="rotate(-90 209.2 164.6)">GND</text>
<text x="211.8" y="164.6" transform="rotate(-90 211.8 164.6)">GND</text>
<text x="214.3" y="164.6" transform="rotate(-90 214.3 164.6)">GND</text>
<text x="214.6" y="164.8">GPIO4</text>
<text x="214.6" y="162.3">GPIO5</text>
<text x="260.3" y="167.3">Wind (A/B/GND/12V_SW)</text>
<text x="67.8" y="168.6">GND</text>
<text x="93.2" y="168.6">GND</text>
<text x="95.2" y="169.9">DS18B20</text>
<text x="146" y="169.9">Rain Gauge</text>
<text x="171.4" y="169.9">Soil Moisture</text>
<text x="146" y="177.5">J12</text>
<text x="208.8" y="178.8">GND</text>
<text x="19" y="180">J9</text>
<text x="42.4" y="180">GND</text>
<text x="57.1" y="180">J10</text>
<text x="80.5" y="180">GND</text>
<text x="95.2" y="180">J11</text>
<text x="118.6" y="182.6">GND</text>
<text x="159.2" y="182.6">GND</text>
<text x="171.4" y="180">J13</text>
<text x="194.8" y="182.6">GND</text>
<text x="243" y="182.6">GND</text>
<text x="260.3" y="180">J14</text>
<text x="16.4" y="186.4">+3V3</text>
<text x="54.5" y="186.4">+3V3</text>
<text x="92.6" y="186.4">+3V3</text>
<text x="20" y="199.4" transform="rotate(-90 20 199.4)">4.7k</text>
<text x="22" y="199.4" transform="rotate(-90 22 199.4)">R5</text>
<text x="58.1" y="199.4" transform="rotate(-90 58.1 199.4)">4.7k</text>
<text x="60.1" y="199.4" transform="rotate(-90 60.1 199.4)">R6</text>
<text x="96.2" y="199.4" transform="rotate(-90 96.2 199.4)">4.7k</text>
<text x="98.2" y="199.4" transform="rotate(-90 98.2 199.4)">R7</text>
</g>
<g font-size="1.3" fill="#a90000">
<text x="83.1" y="16.4">1</text>
<text x="108.5" y="16.4">3</text>
<text x="24.7" y="18.9">1</text>
<text x="24.7" y="24">2</text>
<text x="166.9" y="21.5">1</text>
<text x="173.9" y="18.5" transform="rotate(-90 173.9 18.5)">2</text>
<text x="281.8" y="21.5">1</text>
<text x="281.8" y="24">2</text>
<text x="83.1" y="26.5">2</text>
<text x="108.5" y="26.5">4</text>
<text x="173.9" y="26.1" transform="rotate(-90 173.9 26.1)">3</text>
<text x="281.8" y="40.5">1</text>
<text x="281.8" y="43">2</text>
<text x="281.8" y="53.2">1</text>
<text x="281.8" y="55.7">2</text>
<text x="88.2" y="65.9">3</text>
<text x="100.9" y="65.9">2</text>
<text x="166.9" y="65.9">2</text>
<text x="173.9" y="63" transform="rotate(-90 173.9 63)">3</text>
<text x="288.2" y="65.9">1</text>
<text x="173.9" y="70.6" transform="rotate(-90 173.9 70.6)">1</text>
<text x="288.2" y="68.4">2</text>
<text x="95.1" y="73.1" transform="rotate(-90 95.1 73.1)">1</text>
<text x="288.2" y="78.6">1</text>
<text x="288.2" y="81.1">2</text>
<text x="214.5" y="113.1" transform="rotate(-90 214.5 113.1)">43</text>
<text x="194.2" y="116.7">23</text>
<text x="194.2" y="114.2">24</text>
<text x="220.9" y="119.2">20</text>
<text x="220.9" y="116.7">21</text>
<text x="220.9" y="114.2">25</text>
<text x="326.3" y="115.4">1</text>
<text x="326.3" y="118">2</text>
<text x="194.2" y="125.6">18</text>
<text x="194.2" y="123.1">19</text>
<text x="220.9" y="125.6">41</text>
<text x="220.9" y="123.1">42</text>
<text x="326.3" y="120.5">3</text>
<text x="326.3" y="123.1">4</text>
<text x="326.3" y="125.6">5</text>
<text x="72.3" y="128.1">1</text>
<text x="72.3" y="130.7">2</text>
<text x="194.2" y="130.7">16</text>
<text x="194.2" y="128.1">17</text>
<text x="220.9" y="130.7">39</text>
<text x="220.9" y="128.1">40</text>
<text x="326.3" y="128.1">6</text>
<text x="326.3" y="130.7">7</text>
<text x="72.3" y="133.2">3</text>
<text x="72.3" y="135.8">4</text>
<text x="194.2" y="135.8">14</text>
<text x="194.2" y="133.2">15</text>
<text x="220.9" y="135.8">37</text>
<text x="220.9" y="133.2">38</text>
<text x="326.3" y="133.2">8</text>
<text x="72.3" y="138.3">5</text>
<text x="72.3" y="143.4">7</text>
<text x="194.2" y="143.4">11</text>
<text x="194.2" y="140.8">12</text>
<text x="194.2" y="138.3">13</text>
<text x="220.9" y="143.4">34</text>
<text x="220.9" y="140.8">35</text>
<text x="220.9" y="138.3">36</text>
<text x="194.2" y="145.9">10</text>
<text x="194.8" y="148.5">9</text>
<text x="220.9" y="148.5">32</text>
<text x="220.9" y="145.9">33</text>
<text x="194.8" y="153.5">7</text>
<text x="194.8" y="151">8</text>
<text x="220.9" y="153.5">30</text>
<text x="220.9" y="151">31</text>
<text x="194.8" y="161.2">4</text>
<text x="194.8" y="158.6">5</text>
<text x="194.8" y="156.1">6</text>
<text x="220.9" y="161.2">27</text>
<text x="220.9" y="158.6">28</text>
<text x="220.9" y="156.1">29</text>
<text x="194.8" y="163.7">3</text>
<text x="205.6" y="167.1" transform="rotate(-90 205.6 167.1)">1</text>
<text x="208.1" y="167.1" transform="rotate(-90 208.1 167.1)">2</text>
<text x="210.7" y="167.7" transform="rotate(-90 210.7 167.7)">22</text>
<text x="213.2" y="167.7" transform="rotate(-90 213.2 167.7)">44</text>
<text x="220.9" y="163.7">26</text>
<text x="21.5" y="171.3">1</text>
<text x="21.5" y="173.9">2</text>
<text x="59.6" y="171.3">1</text>
<text x="59.6" y="173.9">2</text>
<text x="97.7" y="171.3">1</text>
<text x="97.7" y="173.9">2</text>
<text x="148.5" y="173.9">1</text>
<text x="173.9" y="171.3">1</text>
<text x="173.9" y="173.9">2</text>
<text x="256.4" y="171.3">1</text>
<text x="256.4" y="173.9">2</text>
<text x="21.5" y="176.4">3</text>
<text x="21.5" y="178.9">4</text>
<text x="59.6" y="176.4">3</text>
<text x="59.6" y="178.9">4</text>
<text x="97.7" y="176.4">3</text>
<text x="148.5" y="176.4">2</text>
<text x="173.9" y="176.4">3</text>
<text x="256.4" y="176.4">3</text>
<text x="256.4" y="178.9">4</text>
</g>
</svg>
